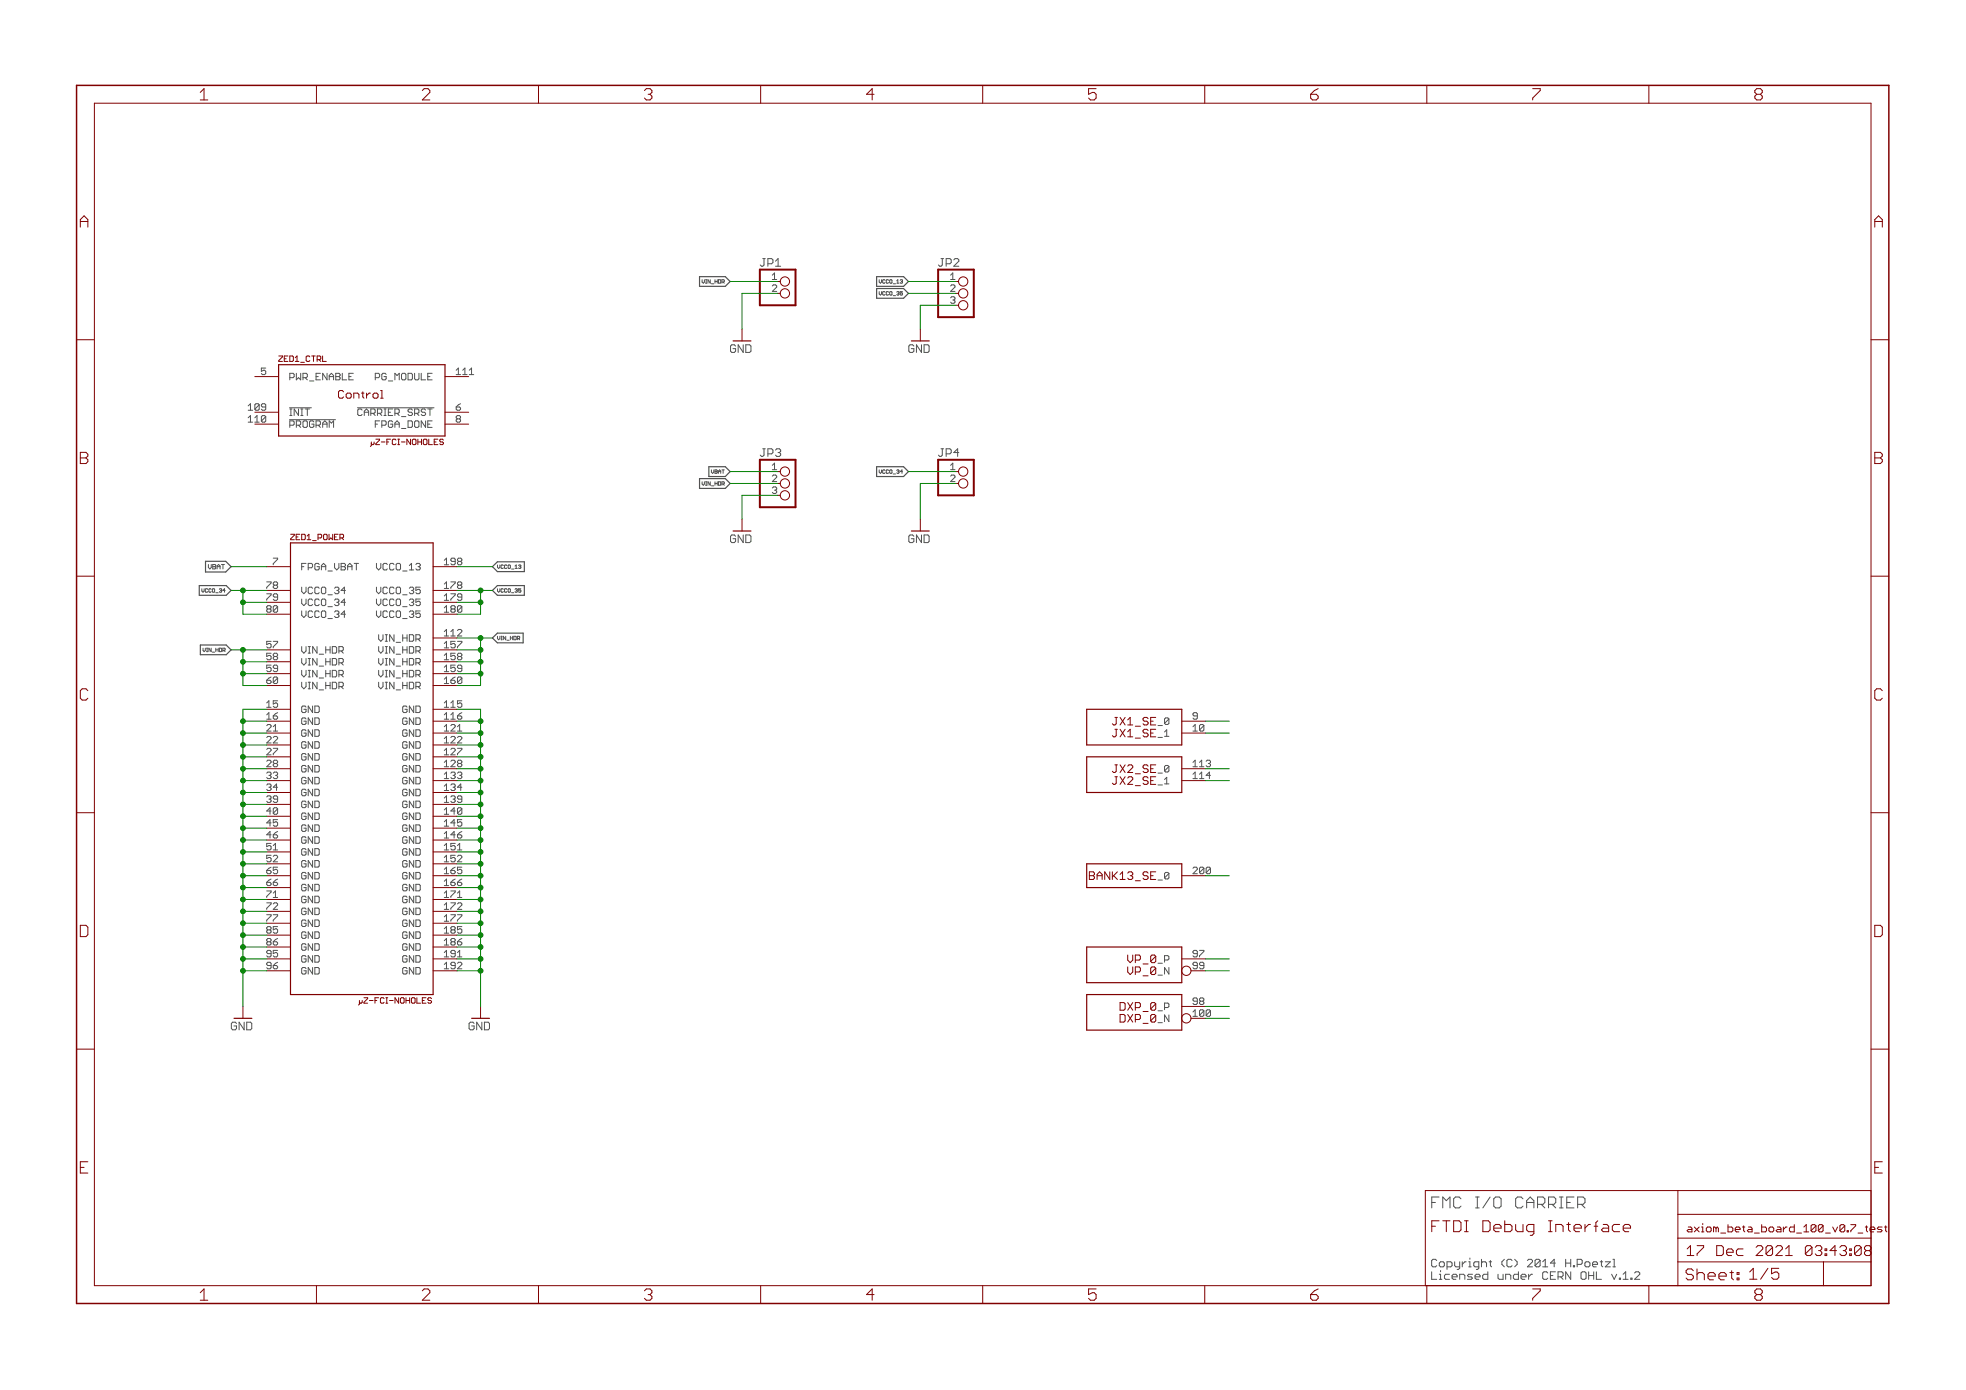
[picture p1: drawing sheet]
<svg xmlns="http://www.w3.org/2000/svg" width="420mm" height="297mm" viewBox="0 0 420 297" stroke-linecap="round" stroke-linejoin="round" font-family="sans-serif">
<g fill="none" stroke="#505050" stroke-width=".21">
<path d="M61.9 87.1h4.6M61.9 89.7h9.8M76.4 87.1h16.4M337.2 255.8h1.1l.4 .4v.8l-.4 .4h-1.1M337.9 257.4l.8 .7M342 269.6h.5M342.2 269.4v1.1l.3 .2M343.1 269.6h1l-1 1.1M344.7 269.1h.3v1.6M346.9 272.3l.5-.5v1.6M346.9 273.4h1.1M348.5 273.1h.3v.3h-.3z"/>
<path d="M349.3 272l.3-.2h.6l.2 .2v.3l-1.1 1.1h1.1"/>
</g>
<path d="M149.5 59.1h5.5l1 1.1-1 1h-5.5zM187.3 59.1h5.8l1 1.1-1 1h-5.8zM187.3 61.7h5.8l1 1-1 1h-5.8zM151.5 99.7h3.5l1 1.1-1 1h-3.5zM187.3 99.7h5.8l1 1.1-1 1h-5.8zM43.9 120h4.3l1.2 1.1-1.2 1.1h-4.3zM149.5 102.3h5.5l1 1-1 1.1h-5.5zM42.6 125.1h5.7l1.1 1.1-1.1 1h-5.7zM42.8 137.8h5.5l1.1 1.1-1.1 1h-5.5zM105.2 126.2l1.1-1.1h5.8v2.1h-5.8zM105.2 121.1l1.1-1h5.8v2.1h-5.8zM105.2 136.3l1.1-1h5.5v2.1h-5.5z" fill="none" stroke="#505050" stroke-width=".25"/>
<g fill="none" stroke="#800000" stroke-width=".21">
<path d="M67.6 18.2v3.9M115.1 18.2v3.9M162.6 18.2v3.9M210 18.2v3.9M257.5 18.2v3.9M304.9 18.2v3.9M352.4 18.2v3.9M20.2 22.1h379.7v252.6h-379.7zM16.4 72.6h3.8M158.6 70.3v2.6M196.7 70.3v2.6M399.9 72.6h3.8"/>
<path d="M54.5 88.1h5M54.5 80.5h5M54.5 90.6h5M79.4 94.4v.8l-.2 .2M79.4 94.8l.4 .2M95.1 88.1h5.1M95.1 80.5h5.1M95.1 90.6h5.1M158.6 110.9v2.6M196.7 110.9v2.6M16.4 123.1h3.8M57 126.2h5.1"/>
<path d="M57 128.7h5.1M57 131.3h5.1M57 121.1h5.1M57 138.9h5.1M92.6 126.2h5M92.6 128.7h5M92.6 131.3h5M92.6 121.1h5M92.6 138.9h5M92.6 136.3h5M399.9 123.1h3.8M57 151.6h5.1"/>
<path d="M57 154.1h5.1M57 156.7h5.1M57 159.2h5.1M57 141.4h5.1M57 144h5.1M57 146.5h5.1M92.6 151.6h5M92.6 154.1h5M92.6 156.7h5M92.6 159.2h5M92.6 141.4h5M92.6 144h5"/>
<path d="M92.6 146.5h5M237.7 154.7l.3 .2h.3M237.7 157.2l.3 .3h.3M252.6 154.1h5M252.6 156.7h5M16.4 173.7h3.8M57 161.7h5.1M57 164.3h5.1M57 166.8h5.1M57 169.4h5.1M57 171.9h5.1M57 174.4h5.1"/>
<path d="M57 177h5.1M57 179.5h5.1M92.6 161.7h5M92.6 164.3h5M92.6 166.8h5M92.6 169.4h5M92.6 171.9h5M92.6 174.4h5M92.6 177h5M92.6 179.5h5M237.7 164.8l.3 .3h.3M237.7 167.4l.3 .2h.3"/>
<path d="M252.6 164.3h5M252.6 166.8h5M399.9 173.7h3.8M57 182.1h5.1M57 184.6h5.1M57 187.1h5.1M57 189.7h5.1M57 192.2h5.1M57 194.8h5.1M57 197.3h5.1M57 199.8h5.1M92.6 182.1h5"/>
<path d="M92.6 184.6h5M92.6 187.1h5M92.6 189.7h5M92.6 192.2h5M92.6 194.8h5M92.6 197.3h5M92.6 199.8h5M252.6 187.1h5M51.9 215.1v2.5M57 202.4h5.1M57 204.9h5.1M57 207.5h5.1"/>
<path d="M76.8 213.8v.8l-.2 .2M76.8 214.2l.4 .2M92.6 202.4h5M92.6 204.9h5M92.6 207.5h5M102.7 215.1v2.5M252.6 204.9h5M252.6 215.1h5M16.4 224.2h3.8M399.9 224.2h3.8M358.6 254.4v20.3M358.6 259.5h41.3"/>
<path d="M399.9 254.4h-95.3v20.3M67.6 274.7v3.9M115.1 274.7v3.9M162.6 274.7v3.9M210 274.7v3.9M257.5 274.7v3.9M304.9 274.7v3.9M345 261.7h1.1M345 263.2h1.1M346.9 262.4h1.6v-.4l-.4-.3h-.8l-.4 .3v.8l.4 .4h.8M352.4 274.7v3.9M358.6 269.7h41.3"/>
<path d="M358.6 264.6h41.3M389.7 269.7v5M397.4 266.2l.4 .4M397.8 266.6v1.3l-.4 .4M397.8 266.6l-1.5 1.3M398.8 267.3l-.3 .3v.3l.3 .4h.7l.4-.4M398.8 267.3h.7M399.5 267.3l.4 .3M399.9 266.6l-.4-.4h-.7l-.3 .4v.3l.3 .4M399.9 266.9l-.4 .4M402.2 262.2h-.8l-.2 .3 .2 .2h.6l.2 .3-.2 .2h-.8M402.7 262.2h.5"/>
<path d="M403 262v1l.2 .2"/>
<circle cx="167.7" cy="60.2" r=".99"/>
<circle cx="167.7" cy="62.7" r=".99"/>
<circle cx="205.8" cy="60.2" r=".99"/>
<circle cx="205.8" cy="62.7" r=".99"/>
<circle cx="205.8" cy="65.2" r=".99"/>
<circle cx="167.7" cy="100.8" r=".99"/>
<circle cx="167.7" cy="103.3" r=".99"/>
<circle cx="167.7" cy="105.9" r=".99"/>
<circle cx="205.8" cy="100.8" r=".99"/>
<circle cx="205.8" cy="103.3" r=".99"/>
<circle cx="253.5" cy="207.5" r=".99"/>
<circle cx="253.5" cy="217.6" r=".99"/>
</g>
<path d="M59.5 77.9h35.6v15.3h-35.6zM62.1 116h30.5v96.5h-30.5zM232.2 151.6h20.4v7.6h-20.4zM232.2 161.7h20.4v7.7h-20.4zM232.2 184.6h20.4v5.1h-20.4zM232.2 212.5h20.4v7.6h-20.4zM232.2 202.4h20.4v7.6h-20.4z" fill="none" stroke="#800000" stroke-width=".25"/>
<path d="M16.4 18.2h387.3v260.4h-387.3z" fill="none" stroke="#800000" stroke-width=".32"/>
<path d="M162.4 57.6h7.6v7.6h-7.6zM200.5 57.6h7.6v10.2h-7.6zM162.4 98.3h7.6v10.1h-7.6zM200.5 98.3h7.6v7.6h-7.6z" fill="none" stroke="#800000" stroke-width=".42"/>
<g fill="none" stroke="#008000" stroke-width=".21">
<path d="M156 60.2h10.2M166.2 62.7h-7.6v7.6M194.1 62.7h10.2M194.1 60.2h10.2M204.3 65.2h-7.6v5.1M156 100.8h10.2M156 103.3h10.2M166.2 105.9h-7.6v5M194.1 100.8h10.2M204.3 103.3h-7.6v7.6M49.4 126.2h7.6M49.4 138.9h7.6"/>
<path d="M49.4 121.1h7.6M51.9 126.2v5.1h5.1M51.9 128.7h5.1M51.9 138.9v7.6h5.1M97.6 128.7h5.1M97.6 126.2h7.6M97.6 136.3h7.6M97.6 138.9h5.1M97.6 121.1h7.6M102.7 126.2v5.1h-5.1M102.7 136.3v10.2h-5.1M51.9 141.4h5.1"/>
<path d="M51.9 144h5.1M51.9 154.1h5.1M51.9 156.7h5.1M51.9 159.2h5.1M57 151.6h-5.1v63.5M97.6 151.6h5.1v63.5M97.6 141.4h5.1M97.6 144h5.1M97.6 154.1h5.1M97.6 156.7h5.1M97.6 159.2h5.1M257.6 154.1h5.1"/>
<path d="M257.6 156.7h5.1M51.9 161.7h5.1M51.9 164.3h5.1M51.9 166.8h5.1M51.9 169.4h5.1M51.9 171.9h5.1M51.9 174.4h5.1M51.9 177h5.1M51.9 179.5h5.1M97.6 161.7h5.1M97.6 164.3h5.1M97.6 166.8h5.1"/>
<path d="M97.6 169.4h5.1M97.6 171.9h5.1M97.6 174.4h5.1M97.6 177h5.1M97.6 179.5h5.1M257.6 164.3h5.1M257.6 166.8h5.1M51.9 182.1h5.1M51.9 184.6h5.1M51.9 187.1h5.1M51.9 189.7h5.1M51.9 192.2h5.1"/>
<path d="M51.9 194.8h5.1M51.9 197.3h5.1M51.9 199.8h5.1M97.6 182.1h5.1M97.6 184.6h5.1M97.6 187.1h5.1M97.6 189.7h5.1M97.6 192.2h5.1M97.6 194.8h5.1M97.6 197.3h5.1M97.6 199.8h5.1M257.6 187.1h5.1"/>
<path d="M51.9 202.4h5.1M51.9 204.9h5.1M51.9 207.5h5.1M97.6 202.4h5.1M97.6 204.9h5.1M97.6 207.5h5.1M257.6 204.9h5.1M257.6 207.5h5.1M257.6 215.1h5.1M257.6 217.6h5.1"/>
</g>
<g fill="#008000" stroke="#008000" stroke-width=".21">
<circle cx="102.7" cy="128.7" r=".51"/>
<circle cx="102.7" cy="126.2" r=".51"/>
<circle cx="51.9" cy="128.7" r=".51"/>
<circle cx="51.9" cy="126.2" r=".51"/>
<circle cx="102.7" cy="138.9" r=".51"/>
<circle cx="102.7" cy="141.4" r=".51"/>
<circle cx="102.7" cy="144" r=".51"/>
<circle cx="102.7" cy="136.3" r=".51"/>
<circle cx="51.9" cy="144" r=".51"/>
<circle cx="51.9" cy="141.4" r=".51"/>
<circle cx="51.9" cy="138.9" r=".51"/>
<circle cx="51.9" cy="154.1" r=".51"/>
<circle cx="51.9" cy="156.7" r=".51"/>
<circle cx="51.9" cy="159.2" r=".51"/>
<circle cx="51.9" cy="161.7" r=".51"/>
<circle cx="51.9" cy="164.3" r=".51"/>
<circle cx="51.9" cy="166.8" r=".51"/>
<circle cx="51.9" cy="169.4" r=".51"/>
<circle cx="51.9" cy="171.9" r=".51"/>
<circle cx="51.9" cy="174.4" r=".51"/>
<circle cx="51.9" cy="177" r=".51"/>
<circle cx="51.9" cy="179.5" r=".51"/>
<circle cx="51.9" cy="182.1" r=".51"/>
<circle cx="51.9" cy="184.6" r=".51"/>
<circle cx="51.9" cy="187.1" r=".51"/>
<circle cx="51.9" cy="189.7" r=".51"/>
<circle cx="51.9" cy="192.2" r=".51"/>
<circle cx="51.9" cy="194.8" r=".51"/>
<circle cx="51.9" cy="197.3" r=".51"/>
<circle cx="51.9" cy="199.8" r=".51"/>
<circle cx="51.9" cy="202.4" r=".51"/>
<circle cx="51.9" cy="204.9" r=".51"/>
<circle cx="51.9" cy="207.5" r=".51"/>
<circle cx="102.7" cy="154.1" r=".51"/>
<circle cx="102.7" cy="156.7" r=".51"/>
<circle cx="102.7" cy="159.2" r=".51"/>
<circle cx="102.7" cy="161.7" r=".51"/>
<circle cx="102.7" cy="164.3" r=".51"/>
<circle cx="102.7" cy="166.8" r=".51"/>
<circle cx="102.7" cy="169.4" r=".51"/>
<circle cx="102.7" cy="171.9" r=".51"/>
<circle cx="102.7" cy="174.4" r=".51"/>
<circle cx="102.7" cy="177" r=".51"/>
<circle cx="102.7" cy="179.5" r=".51"/>
<circle cx="102.7" cy="182.1" r=".51"/>
<circle cx="102.7" cy="184.6" r=".51"/>
<circle cx="102.7" cy="187.1" r=".51"/>
<circle cx="102.7" cy="189.7" r=".51"/>
<circle cx="102.7" cy="192.2" r=".51"/>
<circle cx="102.7" cy="194.8" r=".51"/>
<circle cx="102.7" cy="197.3" r=".51"/>
<circle cx="102.7" cy="199.8" r=".51"/>
<circle cx="102.7" cy="202.4" r=".51"/>
<circle cx="102.7" cy="204.9" r=".51"/>
<circle cx="102.7" cy="207.5" r=".51"/>
</g>
<g font-size="3.7" fill="#800000">
<text x="42.9" y="21.4">1</text>
<text x="90.3" y="21.4">2</text>
<text x="137.8" y="21.4">3</text>
<text x="185.3" y="21.4">4</text>
<text x="232.7" y="21.4">5</text>
<text x="280.2" y="21.4">6</text>
<text x="327.6" y="21.4">7</text>
<text x="375.1" y="21.4">8</text>
<text x="17.2" y="48.6">A</text>
<text x="400.7" y="48.6">A</text>
<text x="17.2" y="99.2">B</text>
<text x="400.7" y="99.2">B</text>
<text x="17.1" y="149.7">C</text>
<text x="400.6" y="149.7">C</text>
<text x="17" y="200.2">D</text>
<text x="400.5" y="200.2">D</text>
<text x="17.3" y="250.8">E</text>
<text x="400.7" y="250.8">E</text>
<text x="42.9" y="277.9">1</text>
<text x="90.3" y="277.9">2</text>
<text x="137.8" y="277.9">3</text>
<text x="185.3" y="277.9">4</text>
<text x="232.7" y="277.9">5</text>
<text x="280.2" y="277.9">6</text>
<text x="327.6" y="277.9">7</text>
<text x="375.1" y="277.9">8</text>
</g>
<text font-size="3.6" fill="#505050" x="306" y="258.2">FMC I/O CARRIER</text>
<g font-size="3.6" fill="#800000">
<text x="306" y="263.3">FTDI Debug Interface</text>
<text x="360.4" y="273.6">Sheet: 1/5</text>
</g>
<g font-size="3.2" fill="#800000">
<text x="360.6" y="268.4">17 Dec 2021</text>
<text x="382.3" y="268.4">03:43:09</text>
</g>
<g font-size="2.5" fill="#505050">
<text x="162.5" y="57">JP1</text>
<text x="200.6" y="57">JP2</text>
<text x="162.5" y="97.6">JP3</text>
<text x="200.6" y="97.6">JP4</text>
<text x="306" y="270.8">Copyright (C) 2014 H.Poetzl</text>
<text x="306" y="273.5">Licensed under CERN OHL v.1.2</text>
</g>
<g font-size="2.5" fill="#800000">
<text x="156.2" y="75.4">GND</text>
<text x="194.3" y="75.4">GND</text>
<text x="72.9" y="85.2">Control</text>
<text x="156.2" y="116">GND</text>
<text x="194.3" y="116">GND</text>
<text x="239.2" y="155">JX1_SE</text>
<text x="239.2" y="157.5">JX1_SE</text>
<text x="239.2" y="165.2">JX2_SE</text>
<text x="239.2" y="167.7">JX2_SE</text>
<text x="233.1" y="188">BANK13_SE</text>
<text x="241.6" y="205.8">VP_0</text>
<text x="241.6" y="208.3">VP_0</text>
<text x="239.6" y="216">DXP_0</text>
<text x="49.5" y="220.1">GND</text>
<text x="100.3" y="220.1">GND</text>
<text x="239.6" y="218.5">DXP_0</text>
</g>
<text font-size="2.3" fill="#800000" x="360.6" y="263.3">axiom_beta_board_100_v0.7_test</text>
<g font-size="2.1" fill="#800000">
<text x="165.2" y="59.8">1</text>
<text x="203.3" y="59.8">1</text>
<text x="165.2" y="62.3">2</text>
<text x="203.3" y="62.3">2</text>
<text x="203.3" y="64.9">3</text>
<text x="165.2" y="100.4">1</text>
<text x="203.3" y="100.4">1</text>
<text x="165.2" y="103">2</text>
<text x="165.2" y="105.5">3</text>
<text x="203.3" y="103">2</text>
<text x="247.7" y="208.2">_N</text>
<text x="255" y="207.1">99</text>
<text x="247.7" y="218.4">_N</text>
<text x="255" y="217.2">100</text>
</g>
<g font-size="2.1" fill="#505050">
<text x="56" y="80.1">5</text>
<text x="62" y="81.2">PWR_ENABLE</text>
<text x="79.6" y="81.2">PG_MODULE</text>
<text x="97.6" y="80.1">111</text>
<text x="53.3" y="87.7">109</text>
<text x="62" y="88.8">INIT</text>
<text x="76.9" y="88.8">CARRIER_SRST</text>
<text x="97.6" y="87.7">6</text>
<text x="53.3" y="90.3">110</text>
<text x="62" y="91.4">PROGRAM</text>
<text x="79.9" y="91.4">FPGA_DONE</text>
<text x="97.6" y="90.3">8</text>
<text x="57.2" y="125.8">78</text>
<text x="58.5" y="120.7">7</text>
<text x="64.6" y="121.9">FPGA_VBAT</text>
<text x="80.4" y="121.9">VCCO_13</text>
<text x="95" y="125.8">178</text>
<text x="95" y="120.7">198</text>
<text x="57.2" y="130.9">80</text>
<text x="57.2" y="128.4">79</text>
<text x="64.6" y="129.5">VCCO_34</text>
<text x="64.6" y="126.9">VCCO_34</text>
<text x="80.4" y="126.9">VCCO_35</text>
<text x="80.4" y="129.5">VCCO_35</text>
<text x="95" y="128.4">179</text>
<text x="95" y="130.9">180</text>
<text x="64.6" y="132">VCCO_34</text>
<text x="80.4" y="132">VCCO_35</text>
<text x="80.8" y="137.1">VIN_HDR</text>
<text x="95" y="136">112</text>
<text x="57.2" y="143.6">59</text>
<text x="57.2" y="141.1">58</text>
<text x="57.2" y="138.5">57</text>
<text x="64.6" y="142.2">VIN_HDR</text>
<text x="64.6" y="139.6">VIN_HDR</text>
<text x="80.8" y="139.6">VIN_HDR</text>
<text x="80.8" y="142.2">VIN_HDR</text>
<text x="95" y="138.5">157</text>
<text x="95" y="141.1">158</text>
<text x="95" y="143.6">159</text>
<text x="57.2" y="146.1">60</text>
<text x="64.6" y="147.3">VIN_HDR</text>
<text x="64.6" y="144.7">VIN_HDR</text>
<text x="80.8" y="144.7">VIN_HDR</text>
<text x="80.8" y="147.3">VIN_HDR</text>
<text x="95" y="146.1">160</text>
<text x="57.2" y="151.2">15</text>
<text x="57.2" y="153.8">16</text>
<text x="64.6" y="152.3">GND</text>
<text x="64.6" y="154.9">GND</text>
<text x="85.5" y="152.3">GND</text>
<text x="85.5" y="154.9">GND</text>
<text x="95" y="151.2">115</text>
<text x="95" y="153.8">116</text>
<text x="247.9" y="154.9">_0</text>
<text x="255" y="153.8">9</text>
<text x="57.2" y="156.3">21</text>
<text x="57.2" y="158.8">22</text>
<text x="57.2" y="161.4">27</text>
<text x="64.6" y="157.4">GND</text>
<text x="64.6" y="160">GND</text>
<text x="85.5" y="157.4">GND</text>
<text x="85.5" y="160">GND</text>
<text x="95" y="156.3">121</text>
<text x="95" y="158.8">122</text>
<text x="95" y="161.4">127</text>
<text x="247.9" y="157.4">_1</text>
<text x="255" y="156.3">10</text>
<text x="57.2" y="163.9">28</text>
<text x="57.2" y="166.5">33</text>
<text x="64.6" y="162.5">GND</text>
<text x="64.6" y="165">GND</text>
<text x="64.6" y="167.6">GND</text>
<text x="85.5" y="162.5">GND</text>
<text x="85.5" y="165">GND</text>
<text x="85.5" y="167.6">GND</text>
<text x="95" y="163.9">128</text>
<text x="95" y="166.5">133</text>
<text x="247.9" y="165">_0</text>
<text x="247.9" y="167.6">_1</text>
<text x="255" y="163.9">113</text>
<text x="255" y="166.5">114</text>
<text x="57.2" y="169">34</text>
<text x="57.2" y="171.5">39</text>
<text x="64.6" y="170.1">GND</text>
<text x="64.6" y="172.7">GND</text>
<text x="85.5" y="170.1">GND</text>
<text x="85.5" y="172.7">GND</text>
<text x="95" y="169">134</text>
<text x="95" y="171.5">139</text>
<text x="57.2" y="174.1">40</text>
<text x="57.2" y="176.6">45</text>
<text x="57.2" y="179.2">46</text>
<text x="64.6" y="175.2">GND</text>
<text x="64.6" y="177.7">GND</text>
<text x="85.5" y="175.2">GND</text>
<text x="85.5" y="177.7">GND</text>
<text x="95" y="174.1">140</text>
<text x="95" y="176.6">145</text>
<text x="95" y="179.2">146</text>
<text x="57.2" y="181.7">51</text>
<text x="57.2" y="184.2">52</text>
<text x="64.6" y="180.3">GND</text>
<text x="64.6" y="182.8">GND</text>
<text x="64.6" y="185.4">GND</text>
<text x="85.5" y="180.3">GND</text>
<text x="85.5" y="182.8">GND</text>
<text x="85.5" y="185.4">GND</text>
<text x="95" y="181.7">151</text>
<text x="95" y="184.2">152</text>
<text x="57.2" y="186.8">65</text>
<text x="57.2" y="189.3">66</text>
<text x="57.2" y="191.9">71</text>
<text x="64.6" y="187.9">GND</text>
<text x="64.6" y="190.4">GND</text>
<text x="85.5" y="187.9">GND</text>
<text x="85.5" y="190.4">GND</text>
<text x="95" y="186.8">165</text>
<text x="95" y="189.3">166</text>
<text x="95" y="191.9">171</text>
<text x="247.9" y="187.9">_0</text>
<text x="255" y="186.8">200</text>
<text x="57.2" y="194.4">72</text>
<text x="57.2" y="196.9">77</text>
<text x="64.6" y="193">GND</text>
<text x="64.6" y="195.5">GND</text>
<text x="85.5" y="193">GND</text>
<text x="85.5" y="195.5">GND</text>
<text x="95" y="194.4">172</text>
<text x="95" y="196.9">177</text>
<text x="57.2" y="199.5">85</text>
<text x="57.2" y="202">86</text>
<text x="64.6" y="198">GND</text>
<text x="64.6" y="200.6">GND</text>
<text x="64.6" y="203.1">GND</text>
<text x="85.5" y="198">GND</text>
<text x="85.5" y="200.6">GND</text>
<text x="85.5" y="203.1">GND</text>
<text x="95" y="199.5">185</text>
<text x="95" y="202">186</text>
<text x="57.2" y="204.6">95</text>
<text x="57.2" y="207.1">96</text>
<text x="64.6" y="205.7">GND</text>
<text x="64.6" y="208.2">GND</text>
<text x="85.5" y="205.7">GND</text>
<text x="85.5" y="208.2">GND</text>
<text x="95" y="204.6">191</text>
<text x="95" y="207.1">192</text>
<text x="248" y="205.7">_P</text>
<text x="255" y="204.6">97</text>
<text x="248" y="215.8">_P</text>
<text x="255" y="214.7">98</text>
</g>
<g font-size="1.8" fill="#800000">
<text x="59.7" y="77.3">ZED1_CTRL</text>
<text x="80.1" y="95.1">µZ-FCI-NOHOLES</text>
<text x="62.2" y="115.4">ZED1_POWER</text>
<text x="77.6" y="214.4">µZ-FCI-NOHOLES</text>
</g>
<text font-size="1.4" fill="#505050" x="44.6" y="121.6">VBAT</text>
<g font-size="1.1" fill="#505050">
<text x="150.1" y="60.5">VIN_HDR</text>
<text x="187.9" y="63.1">VCCO_35</text>
<text x="187.9" y="60.5">VCCO_13</text>
<text x="152.1" y="101.2">VBAT</text>
<text x="187.9" y="101.2">VCCO_34</text>
<text x="150.1" y="103.7">VIN_HDR</text>
<text x="106.4" y="121.5">VCCO_13</text>
<text x="43.2" y="126.6">VCCO_34</text>
<text x="106.4" y="126.6">VCCO_35</text>
<text x="106.4" y="136.7">VIN_HDR</text>
<text x="43.4" y="139.3">VIN_HDR</text>
</g>
</svg>
